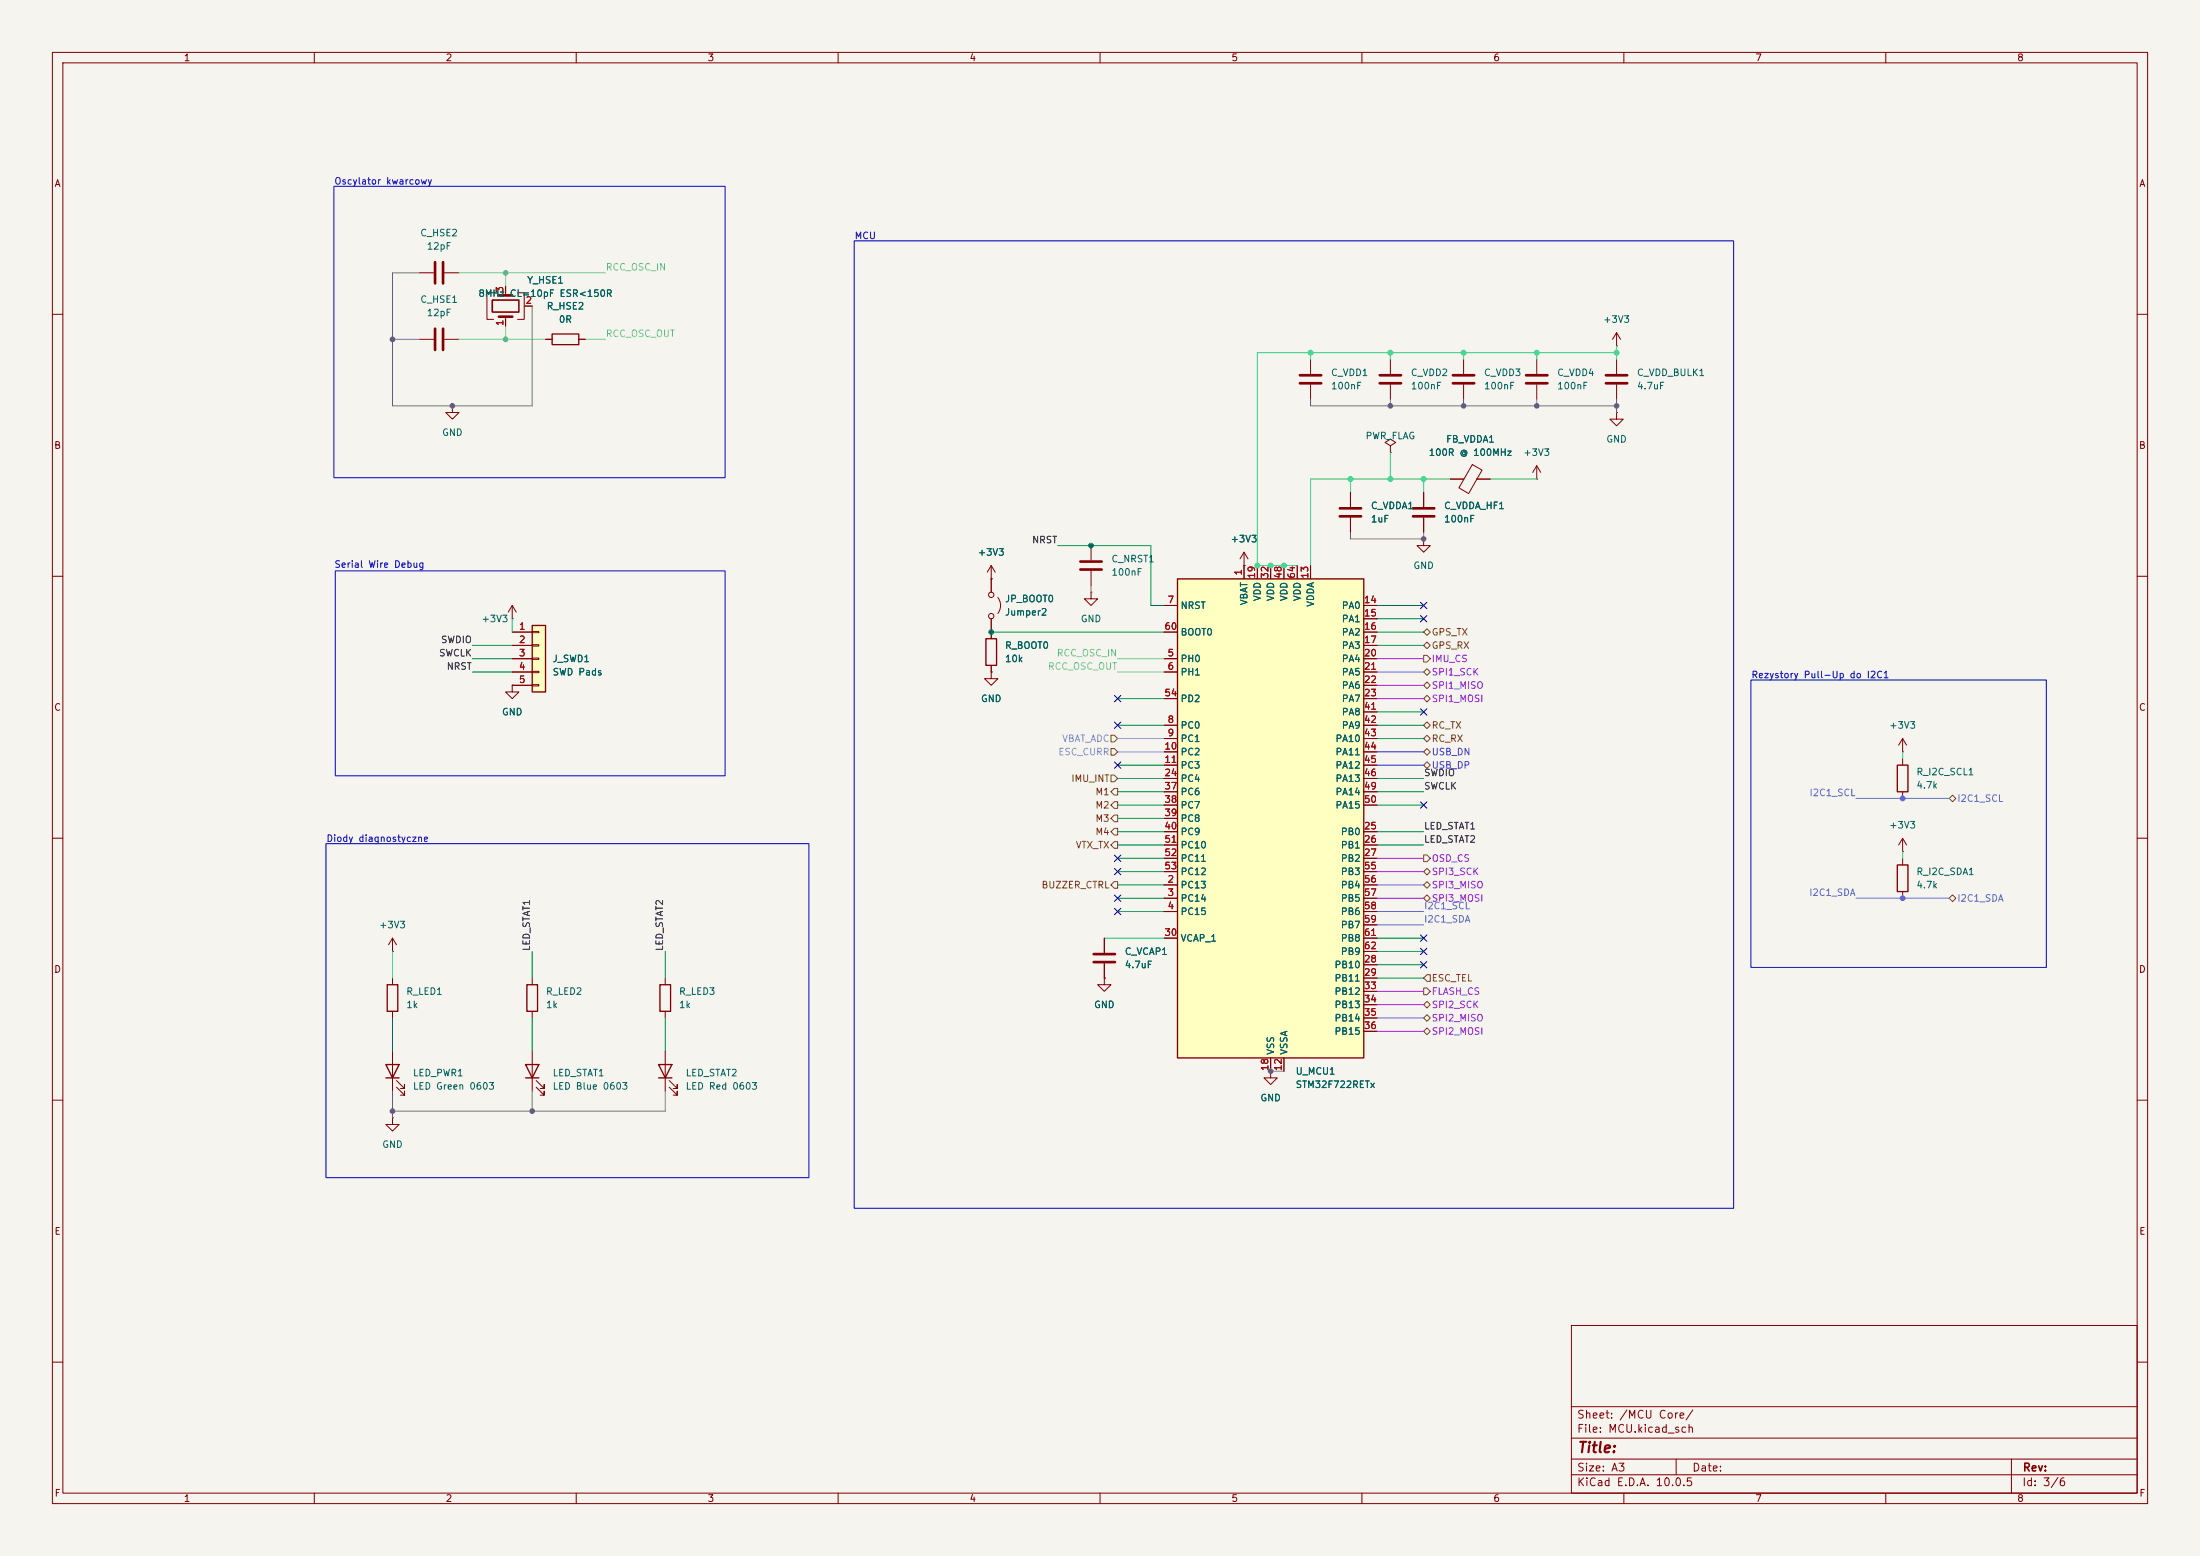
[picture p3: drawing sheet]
<svg xmlns="http://www.w3.org/2000/svg" width="420mm" height="297mm" viewBox="0 0 420 297" stroke-linecap="round" stroke-linejoin="round" font-family="sans-serif">
<path d="M0 0h420v297h-420z" fill="#f5f4ef" stroke="#f5f4ef" stroke-width=".19"/>
<g fill="none" stroke="#840000" stroke-width=".19">
<path d="M10 10h400v277h-400zM12 12h396v273h-396zM60 10v2M110 10v2M160 10v2M210 10v2M260 10v2M310 10v2M360 10v2M10 60h2M279.4 68.6v2.8M279.4 73.4v2.8"/>
<path d="M308.6 78.7v1.3h1.3l-1.3 1.3-1.3-1.3h1.3M308.6 78.7h.1M308.6 68.6v2.8M308.6 73.4v2.8M408 60h2M271.8 94v2.8M271.8 98.8v2.8M276.9 91.4h2.6M281.1 88.7l1.8 1-2.5 4.5-1.9-1.1zM281.9 91.4h2.6M293.4 91.4h.1M293.4 88.9l-.8 1.3"/>
<path d="M293.4 88.9l.7 1.3M293.4 88.9v2.5M10 110h2M408 110h2M10 160h2M408 160h2M74.9 179.1v2.5M74.9 179.1l-.7 1.2M74.9 179.1l.8 1.2M74.9 181.6h.1M74.9 186.7v1.3M74.9 193v1.3"/>
<path d="M101.6 186.7v1.3M101.6 193v1.3M127 186.7v1.3M127 193v1.3M10 210h2M74.9 213.4v1.2h1.3l-1.3 1.3-1.2-1.3h1.2M74.9 213.4h.1M74.9 200.7v7.6M75.7 207.5l1.5 1.5v-.7v.7h-.7M75.7 206.2l1.5 1.6v-.8v.8h-.7M101.6 200.7v7.6M102.4 207.5l1.5 1.5v-.7v.7h-.8"/>
<path d="M102.4 206.2l1.5 1.6v-.8v.8h-.8M127 200.7v7.6M127.8 207.5l1.5 1.5v-.7v.7h-.8M127.8 206.2l1.5 1.6v-.8v.8h-.8M408 210h2M300 253h108v32h-108zM10 260h2M300 278.5h108M300 274.5h108M300 268.5h108M320 278.5v3M384 278.5v6.5"/>
<path d="M408 260h2M60 285v2M110 285v2M160 285v2M210 285v2M260 285v2M300 281.5h108M310 285v2M360 285v2"/>
</g>
<path d="M73.9 188h2v5h-2zM100.6 188h2v5h-2zM126 188h2v5h-2zM73.7 203.2h2.5l-1.3 2.5zM73.7 205.7h2.5M100.3 203.2h2.6l-1.3 2.5zM100.3 205.7h2.6M125.7 203.2h2.6l-1.3 2.5zM125.7 205.7h2.6" fill="none" stroke="#840000" stroke-width=".25"/>
<path d="M277.4 71.6h4M277.4 73.2h4M306.6 71.6h4M306.6 73.2h4M269.7 97h4.1M269.7 98.6h4.1" fill="none" stroke="#840000" stroke-width=".51"/>
<path d="M224.8 110.5h35.5v91.4h-35.5z" fill="#ffffc2"/>
<path d="M105.4 63.8h5.1v2h-5.1zM224.8 110.5h35.5v91.4h-35.5zM188.2 121.9h2v5.1h-2zM362.2 146.1h2v5h-2z" fill="none" stroke="#840000" stroke-width=".25"/>
<g fill="none" stroke="#840000" stroke-width=".19">
<path d="M80 52.1h2.8M84.8 52.1h2.8M94.2 55.9h-1.2v5.1h1.2M96.5 54.6v1.8M98.8 55.9h1.3v5.1h-1.3M100.1 58.4h1.5M80 64.8h2.8M84.8 64.8h2.8M86.4 77.5v1.2h1.2l-1.2 1.3-1.3-1.3h1.3M86.4 77.5h.1M96.5 60.5v1.7M104.1 64.8h1.3"/>
<path d="M110.5 64.8h1.3M189.2 110.5h.1M189.2 108v5M189.2 118.1v3.8M189.2 108l-.7 1.2M189.2 108l.8 1.2M190.5 114a2.54 2.54 0 0 1 0 3.1M208.3 113v1.3h1.2l-1.2 1.3-1.3-1.3h1.3M208.3 113h.1M208.3 104.1v2.8M208.3 109v2.8M222.2 115.6h2.6"/>
<path d="M237.5 108v2.5M240 108v2.5M242.6 108v2.5M245.1 108v2.5M247.6 108v2.5M250.2 108v2.5M260.3 115.6h2.6M260.3 118.1h2.6M271.8 102.9v1.2h1.2l-1.2 1.3-1.3-1.3h1.3M271.8 102.9h.1M189.2 128.3v1.2h1.3l-1.3 1.3-1.2-1.3h1.2M189.2 128.3h.1"/>
<path d="M189.2 127v1.3M222.2 125.7h2.6M222.2 128.3h2.6M222.2 138.4h2.6M222.2 120.7h2.6M222.2 133.4h2.6M260.3 125.7h2.6M260.3 128.3h2.6M260.3 138.4h2.6M260.3 120.7h2.6M260.3 123.2h2.6M260.3 130.8h2.6"/>
<path d="M260.3 133.4h2.6M260.3 135.9h2.6M222.2 141h2.6M222.2 143.5h2.6M222.2 146.1h2.6M222.2 148.6h2.6M222.2 158.8h2.6M222.2 151.1h2.6M222.2 153.7h2.6M222.2 156.2h2.6M260.3 141h2.6M260.3 143.5h2.6"/>
<path d="M260.3 146.1h2.6M260.3 148.6h2.6M260.3 158.8h2.6M260.3 151.1h2.6M260.3 153.7h2.6M363.2 144.8v1.3M363.2 151.1v1.3M222.2 168.9h2.6M222.2 171.5h2.6M222.2 174h2.6M222.2 161.3h2.6M222.2 163.8h2.6"/>
<path d="M222.2 179.1h2.6M222.2 166.4h2.6M260.3 168.9h2.6M260.3 171.5h2.6M260.3 174h2.6M260.3 161.3h2.6M260.3 163.8h2.6M260.3 179.1h2.6M260.3 166.4h2.6M260.3 176.5h2.6M363.2 162.6h.1M363.2 160v2.6"/>
<path d="M363.2 160l-.7 1.3M363.2 160l.8 1.3M260.3 184.2h2.6M260.3 186.7h2.6M260.3 189.2h2.6M260.3 191.8h2.6M260.3 194.3h2.6M260.3 196.9h2.6M260.3 181.6h2.6M242.6 204.5v1.2h1.2l-1.2 1.3-1.3-1.3h1.3M242.6 204.5h.1M242.6 201.9v2.6"/>
<path d="M245.1 201.9v2.6"/>
<circle cx="189.2" cy="113.5" r=".51"/>
<circle cx="189.2" cy="117.6" r=".51"/>
</g>
<path d="M83.1 50v4.1M84.6 50v4.1M95.2 56.4h2.6M83.1 62.7v4.1M84.6 62.7v4.1M95.2 60.5h2.6M206.2 107.2h4.1M206.2 108.7h4.1" fill="none" stroke="#840000" stroke-width=".51"/>
<path d="M94 57.3h5.1v2.3h-5.1z" fill="none" stroke="#840000" stroke-width=".3"/>
<path d="M101.6 119.4h2.5v12.7h-2.5z" fill="#ffffc2"/>
<path d="M101.6 119.4h2.5v12.7h-2.5zM362.2 165.1h2v5.1h-2z" fill="none" stroke="#840000" stroke-width=".25"/>
<g fill="none" stroke="#840000" stroke-width=".19">
<path d="M96.5 54.6v1.3M100.3 58.4h1.3M96.5 61v1.2M104.1 64.8h1.3M110.5 64.8h1.3M250.2 68.6v2.8M250.2 73.4v2.8M265.4 68.6v2.8M265.4 73.4v2.8M293.4 68.6v2.8M293.4 73.4v2.8M308.6 66h.1"/>
<path d="M308.6 63.5l-.8 1.3M308.6 63.5l.8 1.3M308.6 63.5v2.5M257.8 94v2.8M257.8 98.8v2.8M265.4 85.1l1-.6-1-.7-1 .7 1 .6v1.3M265.4 86.4h.1M271.8 94v2.8M271.8 98.8v2.8M276.9 91.4h2.5M281.9 91.4h2.6M97.8 118.1h.1"/>
<path d="M97.8 115.6l-.8 1.2M97.8 115.6l.8 1.2M97.8 115.6v2.5M189.2 110.5h.1M189.2 110.5v2.5M189.2 118.1v3.8M222.2 115.6h2.6M237.5 108h.1M237.5 105.4l-.8 1.3M237.5 105.4l.8 1.3M237.5 105.4v5.1M240 108v2.5"/>
<path d="M242.6 108v2.5M245.1 108v2.5M247.6 108v2.5M250.2 108v2.5M260.3 115.6h2.6M260.3 118.1h2.6M97.8 130.8v1.3h1.3l-1.3 1.3-1.3-1.3h1.3M97.8 130.8h.1M97.8 120.7h3.8M97.8 123.2h3.8M97.8 125.7h3.8M97.8 128.3h3.8"/>
<path d="M97.8 130.8h3.8M101.6 120.5h1.3v.3h-1.3zM101.6 123.1h1.3v.2h-1.3zM101.6 125.6h1.3v.3h-1.3zM101.6 128.1h1.3v.3h-1.3zM101.6 130.7h1.3v.2h-1.3zM189.2 128.3h.1M189.2 127v1.3M222.2 120.7h2.6M222.2 125.7h2.6M222.2 128.3h2.6M222.2 138.4h2.6"/>
<path d="M222.2 133.4h2.6M260.3 120.7h2.6M260.3 123.2h2.6M260.3 125.7h2.6M260.3 128.3h2.6M260.3 130.8h2.6M260.3 138.4h2.6M260.3 133.4h2.6M260.3 135.9h2.6M222.2 141h2.6M222.2 143.5h2.6M222.2 146.1h2.6"/>
<path d="M222.2 148.6h2.6M222.2 158.8h2.6M222.2 151.1h2.6M222.2 153.7h2.6M222.2 156.2h2.6M260.3 141h2.6M260.3 143.5h2.6M260.3 146.1h2.6M260.3 148.6h2.6M260.3 158.8h2.6M260.3 151.1h2.6M260.3 153.7h2.6"/>
<path d="M363.2 143.5h.1M363.2 141l-.7 1.2M363.2 141l.8 1.2M363.2 141v2.5M210.8 179.1v2.8M222.2 168.9h2.6M222.2 171.5h2.6M222.2 174h2.6M222.2 161.3h2.6M222.2 163.8h2.6M222.2 179.1h2.6M222.2 166.4h2.6"/>
<path d="M260.3 168.9h2.6M260.3 171.5h2.6M260.3 174h2.6M260.3 161.3h2.6M260.3 163.8h2.6M260.3 179.1h2.6M260.3 166.4h2.6M260.3 176.5h2.6M363.2 163.8v1.3M363.2 170.2v1.3M210.8 186.7v1.3h1.3l-1.3 1.2-1.3-1.2h1.3M210.8 186.7h.1"/>
<path d="M210.8 183.9v2.8M260.3 184.2h2.6M260.3 186.7h2.6M260.3 189.2h2.6M260.3 191.8h2.6M260.3 194.3h2.6M260.3 196.9h2.6M260.3 181.6h2.6M242.6 204.5h.1M242.6 201.9v2.6M245.1 201.9v2.6"/>
</g>
<path d="M248.2 71.6h4M248.2 73.2h4M263.4 71.6h4.1M263.4 73.2h4.1M291.3 71.6h4.1M291.3 73.2h4.1M255.8 97h4M255.8 98.6h4M208.8 182.1h4.1M208.8 183.6h4.1" fill="none" stroke="#840000" stroke-width=".51"/>
<g fill="none" stroke="#725600" stroke-width=".19">
<path d="M271.8 130.8l.6-.6 .6 .6-.6 .6zM271.8 128.3l.6-.7 .6 .7-.6 .6zM271.8 123.2l.6-.6 .6 .6-.6 .6zM271.8 125.1h.6l.6 .6-.6 .7h-.6zM271.8 120.7l.6-.7 .6 .7-.6 .6zM271.8 138.4l.6-.6 .6 .6-.6 .7zM272.4 132.7l.6 .7-.6 .6-.6-.6zM212.1 148h.6l.7 .6-.7 .6h-.6zM212.1 140.3h.6l.7 .7-.7 .6h-.6zM212.1 142.9h.6l.7 .6-.7 .6h-.6zM212.7 155.6h.7v1.2h-.7l-.6-.6zM212.7 158.1h.7v1.3h-.7l-.6-.6z"/>
<path d="M212.7 150.5h.7v1.3h-.7l-.6-.7zM212.7 153h.7v1.3h-.7l-.6-.6zM271.8 143.5l.6-.6 .6 .6-.6 .6zM271.8 146.1l.6-.7 .6 .7-.6 .6zM271.8 141l.6-.7 .6 .7-.6 .6zM372.1 152.4l.6-.6 .7 .6-.7 .6zM212.7 160.7h.7v1.2h-.7l-.6-.6zM212.7 168.3h.7v1.2h-.7l-.6-.6zM271.8 166.4l.6-.7 .6 .7-.6 .6zM271.8 168.9l.6-.6 .6 .6-.6 .6zM271.8 163.2h.6l.6 .6-.6 .7h-.6zM272.4 170.8l.6 .7-.6 .6-.6-.6z"/>
<path d="M372.1 171.5l.6-.7 .7 .7-.7 .6zM271.8 188.6h.6l.6 .6-.6 .7h-.6zM271.8 191.8l.6-.7 .6 .7-.6 .6zM271.8 196.9l.6-.7 .6 .7-.6 .6zM271.8 194.3l.6-.6 .6 .6-.6 .6zM272.4 186.1h.6v1.2h-.6l-.6-.6z"/>
</g>
<g fill="none" stroke="#009600" stroke-width=".19">
<path d="M201.9 104.1h17.8v11.5h2.5M262.9 115.6h8.9M262.9 118.1h8.9M90.2 128.3h7.6M90.2 123.2h7.6M90.2 125.7h7.6M189.2 120.7h33M213.4 138.4h8.8M213.4 133.4h8.8M262.9 138.4h8.9M262.9 120.7h8.9M262.9 123.2h8.9"/>
<path d="M262.9 135.9h8.9M213.4 146.1h8.8M213.4 151.1h8.8M213.4 148.6h8.8M213.4 156.2h8.8M213.4 158.8h8.8M213.4 153.7h8.8M262.9 151.1h8.9M262.9 148.6h8.9M262.9 158.8h8.9M262.9 153.7h8.9M262.9 141h8.9"/>
<path d="M213.4 171.5h8.8M213.4 168.9h8.8M213.4 174h8.8M213.4 166.4h8.8M213.4 163.8h8.8M213.4 161.3h8.8M262.9 161.3h8.9M262.9 179.1h8.9M74.9 194.3v6.4M101.6 181.6v5.1M101.6 194.3v6.4M127 181.6v5.1"/>
<path d="M127 194.3v6.4M262.9 186.7h8.9M262.9 181.6h8.9M262.9 184.2h8.9"/>
</g>
<path d="M87.6 52.1h28M96.5 52.1v2.5M87.6 64.8h16.5M96.5 62.2v2.6M111.8 64.8h3.8M213.4 128.3h8.8M213.4 125.7h8.8" fill="none" stroke="#78c878" stroke-width=".19"/>
<g fill="none" stroke="#11db87" stroke-width=".19">
<path d="M250.2 67.3v1.3M265.4 67.3v1.3M279.4 67.3v1.3M293.4 67.3v1.3M308.6 67.3h-68.6v40.7h7.6M308.6 66v2.6M257.8 91.4v2.6M265.4 86.4v5M271.8 91.4v2.6M276.9 91.4h-26.7v16.6M284.5 91.4h8.9M97.8 118.1v2.6"/>
<path d="M363.2 143.5v1.3M210.8 179.1h11.4M363.2 162.6v1.2M74.9 181.6v5.1"/>
</g>
<path d="M213.4 143.5h8.8M213.4 141h8.8" fill="none" stroke="#5abedc" stroke-width=".19"/>
<path d="M262.9 133.4h8.9M262.9 128.3h8.9M262.9 130.8h8.9M262.9 125.7h8.9M262.9 168.9h8.9M262.9 166.4h8.9M262.9 163.8h8.9M262.9 171.5h8.9M262.9 189.2h8.9M262.9 196.9h8.9M262.9 194.3h8.9M262.9 191.8h8.9" fill="none" stroke="#a412ff" stroke-width=".19"/>
<g fill="none" stroke="#787878" stroke-width=".19">
<path d="M80 52.1h-5.1v25.4h26.7v-19.1M74.9 64.8h5.1M250.2 76.2v1.3h58.4M265.4 76.2v1.3M279.4 76.2v1.3M293.4 76.2v1.3M308.6 76.2v2.5M208.3 111.8v1.2M257.8 101.6v1.3h14v-1.3M74.9 208.3v5.1M101.6 208.3v3.8M127 208.3v3.8h-52.1"/>
<path d="M242.6 204.5h2.5"/>
</g>
<path d="M354.3 152.4h17.8M262.9 174h8.9M262.9 176.5h8.9M354.3 171.5h17.8" fill="none" stroke="#1e9fff" stroke-width=".19"/>
<path d="M262.9 143.5h8.9M262.9 146.1h8.9" fill="none" stroke="#5328ff" stroke-width=".19"/>
<g fill="none" stroke="#000084" stroke-width=".19">
<path d="M271.2 115l1.2 1.2M271.2 117.5l1.2 1.2M272.4 115l-1.2 1.2M272.4 117.5l-1.2 1.2M212.8 132.7l1.2 1.3M212.8 137.8l1.2 1.2M214 132.7l-1.2 1.3M214 137.8l-1.2 1.2M271.2 135.3l1.2 1.2M272.4 135.3l-1.2 1.2M212.8 145.4l1.2 1.3M214 145.4l-1.2 1.3"/>
<path d="M271.2 153.1l1.2 1.2M272.4 153.1l-1.2 1.2M212.8 173.4l1.2 1.2M212.8 170.8l1.2 1.3M212.8 163.2l1.2 1.2M212.8 165.8l1.2 1.2M214 173.4l-1.2 1.2M214 170.8l-1.2 1.3M214 163.2l-1.2 1.2M214 165.8l-1.2 1.2M271.2 178.5l1.2 1.2M272.4 178.5l-1.2 1.2"/>
<path d="M271.2 181l1.2 1.2M271.2 183.5l1.2 1.3M272.4 181l-1.2 1.2M272.4 183.5l-1.2 1.3"/>
</g>
<path d="M63.8 35.6h74.6v55.6h-74.6zM163.1 46h167.9v184.6h-167.9zM64 109h74.4v39.1h-74.4zM334.3 129.8h56.4v54.9h-56.4zM62.2 161h92.2v63.8h-92.2z" fill="none" stroke="#0000c2" stroke-width=".19"/>
<g fill="#1e9fff" stroke="#1e9fff" stroke-width=".19">
<circle cx="363.2" cy="152.4" r=".46"/>
<circle cx="363.2" cy="171.5" r=".46"/>
</g>
<g fill="#11db87" stroke="#11db87" stroke-width=".19">
<circle cx="250.2" cy="67.3" r=".46"/>
<circle cx="279.4" cy="67.3" r=".46"/>
<circle cx="293.4" cy="67.3" r=".46"/>
<circle cx="265.4" cy="67.3" r=".46"/>
<circle cx="257.8" cy="91.4" r=".46"/>
<circle cx="240" cy="108" r=".46"/>
<circle cx="242.6" cy="108" r=".46"/>
<circle cx="245.1" cy="108" r=".46"/>
<circle cx="308.6" cy="67.3" r=".46"/>
<circle cx="265.4" cy="91.4" r=".46"/>
<circle cx="271.8" cy="91.4" r=".46"/>
</g>
<g fill="#787878" stroke="#787878" stroke-width=".19">
<circle cx="265.4" cy="77.5" r=".46"/>
<circle cx="293.4" cy="77.5" r=".46"/>
<circle cx="308.6" cy="77.5" r=".46"/>
<circle cx="271.8" cy="102.9" r=".46"/>
<circle cx="279.4" cy="77.5" r=".46"/>
<circle cx="74.9" cy="64.8" r=".46"/>
<circle cx="86.4" cy="77.5" r=".46"/>
<circle cx="74.9" cy="212.1" r=".46"/>
<circle cx="101.6" cy="212.1" r=".46"/>
<circle cx="242.6" cy="204.5" r=".46"/>
</g>
<g fill="#78c878" stroke="#78c878" stroke-width=".19">
<circle cx="96.5" cy="64.8" r=".46"/>
<circle cx="96.5" cy="52.1" r=".46"/>
</g>
<g fill="#009600" stroke="#009600" stroke-width=".19">
<circle cx="189.2" cy="120.7" r=".46"/>
<circle cx="208.3" cy="104.1" r=".46"/>
</g>
<text font-size="2" fill="#840000" x="301" y="277.8">Title:</text>
<g font-size="1.5" fill="#840000">
<text x="300.9" y="273.8">File: MCU.kicad_sch</text>
<text x="300.9" y="271.1">Sheet: /MCU Core/</text>
<text x="300.9" y="281.2">Size: A3</text>
<text x="322.9" y="281.2">Date:</text>
<text x="386" y="281.2">Rev:</text>
<text x="300.9" y="284">KiCad E.D.A. 10.0.5</text>
<text x="385.9" y="284">Id: 3/6</text>
</g>
<g font-size="1.3" fill="#840000">
<text x="35" y="12">1</text>
<text x="85" y="12">2</text>
<text x="135" y="12">3</text>
<text x="185" y="12">4</text>
<text x="235" y="12">5</text>
<text x="285" y="12">6</text>
<text x="335" y="12">7</text>
<text x="385" y="12">8</text>
<text x="10.3" y="36">A</text>
<text x="408.3" y="36">A</text>
<text x="10.2" y="86">B</text>
<text x="408.2" y="86">B</text>
<text x="10.2" y="136">C</text>
<text x="408.2" y="136">C</text>
<text x="10.2" y="186">D</text>
<text x="408.2" y="186">D</text>
<text x="10.3" y="236">E</text>
<text x="408.3" y="236">E</text>
<text x="10.3" y="286">F</text>
<text x="35" y="287">1</text>
<text x="85" y="287">2</text>
<text x="135" y="287">3</text>
<text x="185" y="287">4</text>
<text x="235" y="287">5</text>
<text x="285" y="287">6</text>
<text x="335" y="287">7</text>
<text x="385" y="287">8</text>
<text x="408.3" y="286">F</text>
</g>
<g font-size="1.3" fill="#0000c2">
<text x="63.7" y="35.5">Oscylator kwarcowy</text>
<text x="163" y="45.9">MCU</text>
<text x="63.7" y="108.7">Serial Wire Debug</text>
<text x="334.2" y="129.8">Rezystory Pull-Up do I2C1</text>
<text x="62.2" y="161">Diody diagnostyczne</text>
</g>
<g font-size="1.3" fill="#006464">
<text x="80.1" y="45.4">C_HSE2</text>
<text x="81.4" y="48">12pF</text>
<text x="80.1" y="58.1">C_HSE1</text>
<text x="91.2" y="57">8MHz CL=10pF ESR&lt;150R</text>
<text x="100.5" y="54.4">Y_HSE1</text>
<text x="104.3" y="59.4">R_HSE2</text>
<text x="81.4" y="60.7">12pF</text>
<text x="106.6" y="61.9">0R</text>
<text x="305.9" y="61.9">+3V3</text>
<text x="254" y="72.1">C_VDD1</text>
<text x="254" y="74.6">100nF</text>
<text x="269.2" y="72.1">C_VDD2</text>
<text x="269.2" y="74.6">100nF</text>
<text x="283.2" y="72.1">C_VDD3</text>
<text x="283.2" y="74.6">100nF</text>
<text x="297.2" y="72.1">C_VDD4</text>
<text x="297.2" y="74.6">100nF</text>
<text x="312.4" y="72.1">C_VDD_BULK1</text>
<text x="312.4" y="74.6">4.7uF</text>
<text x="84.3" y="83.5">GND</text>
<text x="260.6" y="84.1">PWR_FLAG</text>
<text x="272.6" y="87.3">100R @ 100MHz</text>
<text x="276" y="84.8">FB_VDDA1</text>
<text x="290.7" y="87.3">+3V3</text>
<text x="306.5" y="84.8">GND</text>
<text x="261.6" y="97.5">C_VDDA1</text>
<text x="261.6" y="100">1uF</text>
<text x="275.6" y="97.5">C_VDDA_HF1</text>
<text x="275.6" y="100">100nF</text>
<text x="186.6" y="106.4">+3V3</text>
<text x="212.1" y="107.6">C_NRST1</text>
<text x="234.8" y="103.8">+3V3</text>
<text x="212.1" y="110.2">100nF</text>
<text x="269.7" y="108.9">GND</text>
<text x="91.8" y="119.1">+3V3</text>
<text x="191.8" y="115.3">JP_BOOT0</text>
<text x="191.8" y="117.8">Jumper2</text>
<text x="206.2" y="119.1">GND</text>
<text x="225.3" y="116.5">NRST</text>
<text x="238.5" y="115.6" transform="rotate(-90 238.5 115.6)">VBAT</text>
<text x="241" y="114.9" transform="rotate(-90 241 114.9)">VDD</text>
<text x="243.5" y="114.9" transform="rotate(-90 243.5 114.9)">VDD</text>
<text x="246.1" y="114.9" transform="rotate(-90 246.1 114.9)">VDD</text>
<text x="248.6" y="114.9" transform="rotate(-90 248.6 114.9)">VDD</text>
<text x="251.2" y="115.9" transform="rotate(-90 251.2 115.9)">VDDA</text>
<text x="256" y="116.5">PA0</text>
<text x="256" y="119.1">PA1</text>
<text x="191.8" y="124.2">R_BOOT0</text>
<text x="225.3" y="121.6">BOOT0</text>
<text x="256" y="121.6">PA2</text>
<text x="256" y="124.2">PA3</text>
<text x="105.4" y="126.7">J_SWD1</text>
<text x="105.4" y="129.2">SWD Pads</text>
<text x="191.8" y="126.7">10k</text>
<text x="225.3" y="126.7">PH0</text>
<text x="225.3" y="129.2">PH1</text>
<text x="256" y="126.7">PA4</text>
<text x="256" y="129.2">PA5</text>
<text x="256" y="131.8">PA6</text>
<text x="95.7" y="136.9">GND</text>
<text x="187.2" y="134.3">GND</text>
<text x="225.3" y="134.3">PD2</text>
<text x="256" y="134.3">PA7</text>
<text x="256" y="136.9">PA8</text>
<text x="225.3" y="139.4">PC0</text>
<text x="225.3" y="141.9">PC1</text>
<text x="254.8" y="141.9">PA10</text>
<text x="256" y="139.4">PA9</text>
<text x="360.6" y="139.4">+3V3</text>
<text x="225.3" y="144.5">PC2</text>
<text x="225.3" y="147">PC3</text>
<text x="225.3" y="149.6">PC4</text>
<text x="254.8" y="144.5">PA11</text>
<text x="254.8" y="147">PA12</text>
<text x="254.8" y="149.6">PA13</text>
<text x="365.7" y="148.3">R_I2C_SCL1</text>
<text x="225.3" y="152.1">PC6</text>
<text x="225.3" y="154.6">PC7</text>
<text x="254.8" y="152.1">PA14</text>
<text x="254.8" y="154.6">PA15</text>
<text x="365.7" y="150.8">4.7k</text>
<text x="225.3" y="157.2">PC8</text>
<text x="225.3" y="159.7">PC9</text>
<text x="255.9" y="159.7">PB0</text>
<text x="360.6" y="158.4">+3V3</text>
<text x="225.3" y="162.3">PC10</text>
<text x="225.3" y="164.8">PC11</text>
<text x="225.3" y="167.3">PC12</text>
<text x="255.9" y="162.3">PB1</text>
<text x="255.9" y="164.8">PB2</text>
<text x="255.9" y="167.3">PB3</text>
<text x="365.7" y="167.3">R_I2C_SDA1</text>
<text x="225.3" y="169.9">PC13</text>
<text x="225.3" y="172.4">PC14</text>
<text x="255.9" y="169.9">PB4</text>
<text x="255.9" y="172.4">PB5</text>
<text x="365.7" y="169.9">4.7k</text>
<text x="72.3" y="177.5">+3V3</text>
<text x="225.3" y="175">PC15</text>
<text x="255.9" y="175">PB6</text>
<text x="255.9" y="177.5">PB7</text>
<text x="214.6" y="182.6">C_VCAP1</text>
<text x="214.6" y="185.1">4.7uF</text>
<text x="225.3" y="180">VCAP_1</text>
<text x="254.7" y="185.1">PB10</text>
<text x="255.9" y="180">PB8</text>
<text x="255.9" y="182.6">PB9</text>
<text x="77.5" y="190.2">R_LED1</text>
<text x="104.1" y="190.2">R_LED2</text>
<text x="129.5" y="190.2">R_LED3</text>
<text x="254.7" y="187.7">PB11</text>
<text x="254.7" y="190.2">PB12</text>
<text x="77.5" y="192.7">1k</text>
<text x="104.1" y="192.7">1k</text>
<text x="129.5" y="192.7">1k</text>
<text x="208.8" y="192.7">GND</text>
<text x="254.7" y="192.7">PB13</text>
<text x="254.7" y="195.3">PB14</text>
<text x="254.7" y="197.8">PB15</text>
<text x="243.5" y="201.4" transform="rotate(-90 243.5 201.4)">VSS</text>
<text x="246.1" y="201.4" transform="rotate(-90 246.1 201.4)">VSSA</text>
<text x="78.7" y="205.8">LED_PWR1</text>
<text x="78.7" y="208.3">LED Green 0603</text>
<text x="105.4" y="205.8">LED_STAT1</text>
<text x="105.4" y="208.3">LED Blue 0603</text>
<text x="130.8" y="205.8">LED_STAT2</text>
<text x="130.8" y="208.3">LED Red 0603</text>
<text x="247.2" y="205.4">U_MCU1</text>
<text x="247.2" y="208">STM32F722RETx</text>
<text x="240.5" y="210.5">GND</text>
<text x="72.9" y="219.4">GND</text>
</g>
<g font-size="1.3" fill="#78c878">
<text x="115.5" y="51.9">RCC_OSC_IN</text>
<text x="115.5" y="64.6">RCC_OSC_OUT</text>
<text x="201.6" y="125.6">RCC_OSC_IN</text>
<text x="199.9" y="128.1">RCC_OSC_OUT</text>
</g>
<g font-size="1.3" fill="#a90000">
<text x="96.4" y="56" transform="rotate(-90 96.4 56)">3</text>
<text x="100.2" y="58.3">2</text>
<text x="96.4" y="62.3" transform="rotate(-90 96.4 62.3)">1</text>
<text x="237.4" y="110" transform="rotate(-90 237.4 110)">1</text>
<text x="239.9" y="110.6" transform="rotate(-90 239.9 110.6)">19</text>
<text x="242.4" y="110.6" transform="rotate(-90 242.4 110.6)">32</text>
<text x="245" y="110.6" transform="rotate(-90 245 110.6)">48</text>
<text x="247.5" y="110.6" transform="rotate(-90 247.5 110.6)">64</text>
<text x="250.1" y="110.6" transform="rotate(-90 250.1 110.6)">13</text>
<text x="222.8" y="115.4">7</text>
<text x="260.3" y="115.4">14</text>
<text x="260.3" y="118">15</text>
<text x="99" y="120.5">1</text>
<text x="99" y="123.1">2</text>
<text x="99" y="125.6">3</text>
<text x="222.2" y="120.5">60</text>
<text x="222.8" y="125.6">5</text>
<text x="260.3" y="120.5">16</text>
<text x="260.3" y="123.1">17</text>
<text x="260.3" y="125.6">20</text>
<text x="99" y="128.1">4</text>
<text x="99" y="130.7">5</text>
<text x="222.8" y="128.1">6</text>
<text x="260.3" y="128.1">21</text>
<text x="260.3" y="130.7">22</text>
<text x="222.2" y="133.2">54</text>
<text x="260.3" y="133.2">23</text>
<text x="260.3" y="135.8">41</text>
<text x="222.2" y="143.4">10</text>
<text x="222.8" y="138.3">8</text>
<text x="222.8" y="140.8">9</text>
<text x="260.3" y="138.3">42</text>
<text x="260.3" y="140.8">43</text>
<text x="260.3" y="143.4">44</text>
<text x="222.2" y="145.9">11</text>
<text x="222.2" y="148.5">24</text>
<text x="260.3" y="145.9">45</text>
<text x="260.3" y="148.5">46</text>
<text x="222.2" y="151">37</text>
<text x="222.2" y="153.5">38</text>
<text x="260.3" y="151">49</text>
<text x="260.3" y="153.5">50</text>
<text x="222.2" y="156.1">39</text>
<text x="222.2" y="158.6">40</text>
<text x="222.2" y="161.2">51</text>
<text x="260.3" y="158.6">25</text>
<text x="260.3" y="161.2">26</text>
<text x="222.2" y="163.7">52</text>
<text x="222.2" y="166.2">53</text>
<text x="260.3" y="163.7">27</text>
<text x="260.3" y="166.2">55</text>
<text x="222.8" y="168.8">2</text>
<text x="222.8" y="171.3">3</text>
<text x="222.8" y="173.9">4</text>
<text x="260.3" y="168.8">56</text>
<text x="260.3" y="171.3">57</text>
<text x="260.3" y="173.9">58</text>
<text x="222.2" y="178.9">30</text>
<text x="260.3" y="176.4">59</text>
<text x="260.3" y="178.9">61</text>
<text x="260.3" y="184">28</text>
<text x="260.3" y="181.5">62</text>
<text x="260.3" y="186.6">29</text>
<text x="260.3" y="189.1">33</text>
<text x="260.3" y="191.6">34</text>
<text x="260.3" y="194.2">35</text>
<text x="260.3" y="196.7">36</text>
<text x="242.4" y="204.5" transform="rotate(-90 242.4 204.5)">18</text>
<text x="245" y="204.5" transform="rotate(-90 245 204.5)">12</text>
</g>
<g font-size="1.3" fill="#0f0f0f">
<text x="196.9" y="104">NRST</text>
<text x="83.7" y="125.6">SWCLK</text>
<text x="84.1" y="123.1">SWDIO</text>
<text x="85.2" y="128.1">NRST</text>
<text x="271.8" y="148.5">SWDIO</text>
<text x="271.8" y="151">SWCLK</text>
<text x="271.8" y="161.2">LED_STAT2</text>
<text x="271.8" y="158.6">LED_STAT1</text>
<text x="101.5" y="181.6" transform="rotate(-90 101.5 181.6)">LED_STAT1</text>
<text x="126.9" y="181.6" transform="rotate(-90 126.9 181.6)">LED_STAT2</text>
</g>
<g font-size="1.3" fill="#725600">
<text x="273.2" y="124.2">GPS_RX</text>
<text x="273.2" y="121.6">GPS_TX</text>
<text x="273.2" y="141.9">RC_RX</text>
<text x="273.2" y="139.4">RC_TX</text>
<text x="204.4" y="149.6">IMU_INT</text>
<text x="209" y="152.1">M1</text>
<text x="209" y="154.6">M2</text>
<text x="209" y="157.2">M3</text>
<text x="209" y="159.7">M4</text>
<text x="205.3" y="162.3">VTX_TX</text>
<text x="198.7" y="169.9">BUZZER_CTRL</text>
<text x="273.2" y="187.7">ESC_TEL</text>
</g>
<g font-size="1.3" fill="#a412ff">
<text x="273.2" y="131.8">SPI1_MISO</text>
<text x="273.2" y="129.2">SPI1_SCK</text>
<text x="273.2" y="126.7">IMU_CS</text>
<text x="273.2" y="134.3">SPI1_MOSI</text>
<text x="273.2" y="167.3">SPI3_SCK</text>
<text x="273.2" y="164.8">OSD_CS</text>
<text x="273.2" y="169.9">SPI3_MISO</text>
<text x="273.2" y="172.4">SPI3_MOSI</text>
<text x="273.2" y="190.2">FLASH_CS</text>
<text x="273.2" y="192.7">SPI2_SCK</text>
<text x="273.2" y="197.8">SPI2_MOSI</text>
<text x="273.2" y="195.3">SPI2_MISO</text>
</g>
<g font-size="1.3" fill="#5abedc">
<text x="202.7" y="141.9">VBAT_ADC</text>
<text x="201.9" y="144.5">ESC_CURR</text>
</g>
<g font-size="1.3" fill="#5328ff">
<text x="273.2" y="144.5">USB_DN</text>
<text x="273.2" y="147">USB_DP</text>
</g>
<g font-size="1.3" fill="#1e9fff">
<text x="345.3" y="152.3">I2C1_SCL</text>
<text x="373.5" y="153.4">I2C1_SCL</text>
<text x="271.8" y="173.9">I2C1_SCL</text>
<text x="345.3" y="171.3">I2C1_SDA</text>
<text x="373.5" y="172.4">I2C1_SDA</text>
<text x="271.8" y="176.4">I2C1_SDA</text>
</g>
</svg>
